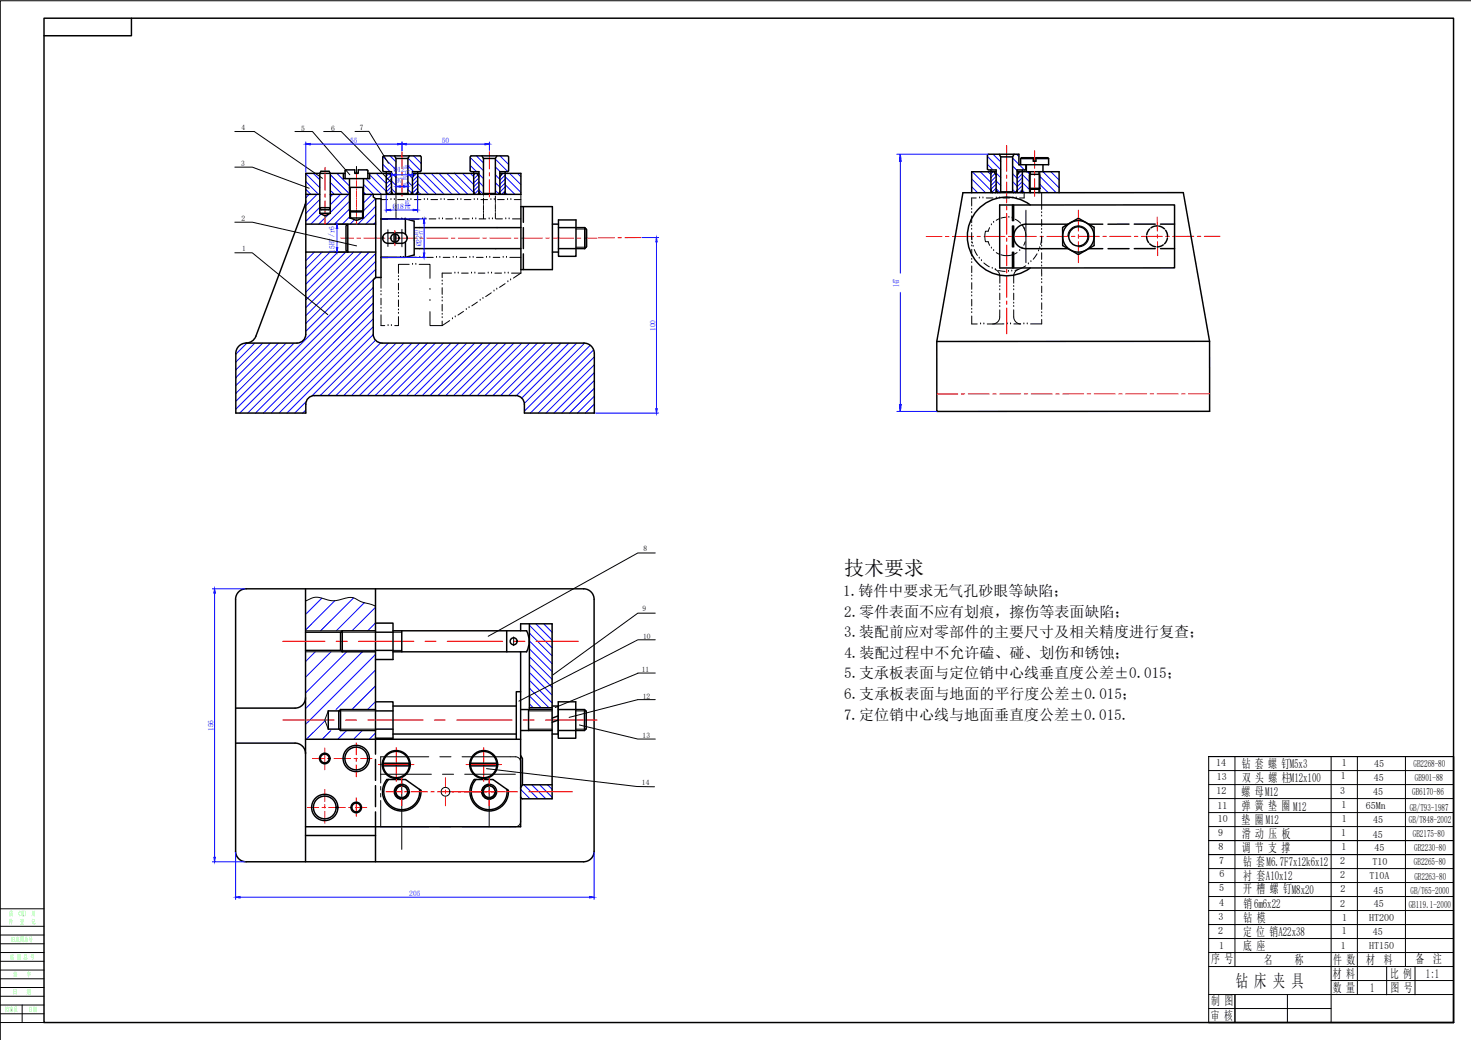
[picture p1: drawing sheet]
<svg xmlns="http://www.w3.org/2000/svg" width="297mm" height="210mm" viewBox="0 0 297 210" stroke-linecap="round" stroke-linejoin="round" font-family="sans-serif">
<g fill="none" stroke="#000" stroke-width=".3">
<path d="M61.8 39.2h2.8M66.7 39.2h3.9M69.3 35v1.1h5.3v-1.1M69.7 35h-7.9l-.1 32.5a1.76 1.76 0 0 1-1.7 1.7l-10.3 .1a2.1 2.1 0 0 0-2.1 2.1v12h14.2a3.2 3.2 0 0 1 .5-3.1l.7-.4 .5-.1M69.7 36.1v-1.6l.2-.2h1.7v.7h.7v-.7h1.9l.1 1.8M70.6 37.8h2.8M70.6 36.1v6.5M73.4 36.1v6.5l-.2 .2h-2.4l-.2-.2h2.8M73.4 39.2h23.6M74.3 35h4.8M75.4 39.2v.6l.5 .3M78 34.6v4.6"/>
<path d="M78 38.7l.2 .5M78.6 35l.5 .7M79.1 39.1v-4.5h-1.6l-.2-.1v-2.9l.2-.1h7.4l.2 .1v2.9l-.2 .1h-1.6v4.5M79.1 39.1h.2M79.1 38.7l.3 .5M79.1 39.1l-.2 .1M79.7 31.5l.3 .5h2.4l.3-.5M80 39.1l-.2 .1M80 32v7.1M80 39.1h2.4M82.4 39.1l.1 .1M82.4 32v7.1"/>
<path d="M83.1 39.1h.2M83.3 35h13.4M83.3 38.7l-.3 .5M83.3 39.1l.2 .1M83.7 35l-.4 .7M84.3 34.6v4.6M84.3 38.7l-.2 .5M95.6 34.6v4.6M95.6 38.7l.3 .5M96.3 35l.4 .7M96.7 39.1v-4.5h-1.6l-.2-.1v-2.9l.2-.1h7.4l.2 .1v2.9l-.2 .1h-1.6v4.5M96.7 39.1l-.2 .1"/>
<path d="M96.7 39.1h.2M96.7 38.7l.3 .5M97.3 31.5l.3 .5h2.4l.3-.5M97.6 32v7.1M97.6 39.1h2.4M97.6 39.1l-.2 .1M100 32v7.1M100 39.1l.2 .1M100.7 39.1h.2M100.9 35h4.3v4.2h-8.2M100.9 39.1l.2 .1M100.9 38.7l-.3 .5"/>
<path d="M101.4 35l-.5 .7M102 34.6v4.6M102 38.7l-.2 .5M200.1 34.3v4.6M200.1 38.4l.3 .5M200.7 34.7l.5 .7M201.2 34.7h-5v4.2M201.2 38.4l.3 .5M201.4 38.7l-.4 .2M201.8 31.1l.3 .6M202.1 31.7v7M204.5 38.7h-2.4l-.2 .2"/>
<path d="M204.5 31.7v7M204.5 38.7l.2 .2M204.8 31.1l-.3 .6h-2.4M205.2 38.7l.4 .2M205.4 34.7h8.5v4.2M205.4 38.4l-.3 .5M205.8 34.7l-.4 .7M206.1 33.2v-1.2l.2-.2h2.4v.7h.5v-.7h2.4l.1 .2v1.2h-6v-2.1h-6.1l-.2 .2v2.8l.2 .2h1.6v4.4M206.1 32h2.6M206.4 34.3l.1 4.6M206.5 38.4l-.4 .5M207.2 33.2v.9l-.2 .2h-1.6v4.4"/>
<path d="M207.2 33.2v1.5M208 35.2l-.1 .2v2.6M208 35.2h1.8M208 34.7v.5M208 38.2v.7M209.2 32h2.5M209.8 34.7v.5M209.8 35.2l.2 .2v2.6l-.2 .2h-1.8l-.1-.2h2.1M209.8 38.2v.7M210.6 33.2v1.5M61.7 40.6l-.1 .8-9.9 26.5M61.8 45.2h14.1"/>
<path d="M61.8 50.9h14.1M64.6 43l1 .6 1.1-.6M64.6 43v-8l.2-.4h1.6l.3 .4v8M64.6 43h2.1M64.6 41.9h2.1l-.3 .4h-1.6zM69.9 45.6l.3-.4v5.7l-.3-.4zM70.6 44h2.8M70.8 42.8v1.2l1.2 .5 1.2-.5v-1.2M75.9 56l-.5 .5v11a1.78 1.78 0 0 0 1.7 1.8l40.8-.1a2.12 2.12 0 0 1 2.1 2.2v12h-14.1v-1.8M75.9 40.1v15.9M75.9 40.1h1v15.9h-1M77.7 47.2l.6-.2h2.9a1.06 1.06 0 0 1 1 1 1.06 1.06 0 0 1-1 1.1h-2.9a1.06 1.06 0 0 1-1-.7 1.06 1.06 0 0 1 .4-1.2z"/>
<path d="M78.3 44.2h-1.4h5v3.1M79.6 47.2v1.7M79.9 47.2v1.7M81.9 44.2l1.7 .4v6.9l-1.7 .4h-5h1.4M81.9 48.8v3.1M83.8 50.2h21.4M83.8 45.9h21.4M105.2 41.7h6.3v12.7h-6.3zM111.5 45.2h1.3M111.5 50.9h1.3M112.8 44.4h3.5v7.3h-3.5zM112.8 45.9h5.3"/>
<path d="M112.8 50.2h5.3M118.1 45.9l.3 .4v3.5l-.3 .4M118.1 45.9v4.3M118.4 46.3v3.5M201.9 41.4h35.3v12.7h-35.3zM208 41.4a7.9 7.9 0 0 0-10.6 1 7.9 7.9 0 0 0 0 10.7 7.9 7.9 0 0 0 10.6 1M214.6 45.9l3.2-1.9 3.1 1.9v3.7l-3.1 1.8-3.2-1.8zM215.7 45.2h-8.5a2.47 2.47 0 0 0-2.5 2.5 2.47 2.47 0 0 0 2.5 2.5h8.5M51.7 67.9a2.12 2.12 0 0 1-2 1.3M63.5 79.8h40.6M104.1 79.8a1.76 1.76 0 0 1 1.8 1.8M189.2 68.9h55l.1 14.1h-55.1z"/>
<path d="M244.2 68.9l-5.3-30h-44.5l-5.2 30M61.7 118.8v55.1M75.8 118.8v30.4M117.8 118.8a2.12 2.12 0 0 1 2.2 2.2v50.8a2.12 2.12 0 0 1-2.2 2.1M117.9 118.8h-68.2a2.12 2.12 0 0 0-2.1 2.2v50.8a2.1 2.1 0 0 0 2.1 2.1h68.2M61.7 127.6h7.1M61.7 131.3h7.1M69.1 127.3l-.3 .4v3.5l.3 .4h6.7M69.1 127.3h6.7M69.1 127.3v4.3M75.8 125.8h3.6v7.3h-3.6M75.8 127.6h3.6"/>
<path d="M75.8 131.3h3.6M79.4 127.3h26.9a4.6 4.6 0 0 1 0 4.3h-26.9M81.1 127.3v4.3M102.3 127.3v4.3M105.1 139.6h-.8v9.6M105.1 127.3v-1.4h6.4v35.3h-6M105.1 131.6v35.3h-43.4M106.9 125.9v17.3M47.6 150h12a2.12 2.12 0 0 1 2.1 2.1M61.7 140.8a2.12 2.12 0 0 1-2.1 2.1h-12M61.7 149.2h43.4M68.5 143.5h-2.2v3.7h2.2"/>
<path d="M68.8 143.2l-.4 .4v3.5l.4 .3h7M68.8 143.2h7M68.8 143.2v4.2M75.8 141.7h3.6v7.3h-3.6M75.8 143.5h3.6M75.8 147.2h3.6M77.2 154h5.6M77.2 154.6h5.6M78.1 157.3h3.8l3.1 2.2a3.9 3.9 0 0 1-5.1 4 3.9 3.9 0 0 1-1.8-6.2zM78.5 157.3a3.6 3.6 0 0 0 1.5 5.9 3.6 3.6 0 0 0 4.7-3.9M79.4 142.5h24.9M79.4 148.1h24.9"/>
<path d="M94.9 154h5.6M94.9 154.6h5.6M95.8 157.3h3.8l3.1 2.2a3.9 3.9 0 0 1-5.1 4 3.9 3.9 0 0 1-1.8-6.2zM96.1 157.3a3.6 3.6 0 0 0 1.6 5.9 3.6 3.6 0 0 0 4.7-3.9M105.1 152.5l.4 .6v5.3h6M105.1 143.2h6.4M105.1 147.4h6.4M105.5 158.4l-.4 .6M106.7 143.2v4.2M106.9 142.8h4.6M111.5 142.5h1.2v5.6h-1.2M112.7 147.4h5.3l.4-.3v-3.5l-.4-.4v4.2"/>
<path d="M112.7 141.7h3.6v7.3h-3.6zM112.7 143.2h5.3M112.7 145.3l-1.2 .5M112.7 144.5l-1.2 .4M293.5 152.7v53.7h-49.4M61.7 168.6h14.1M75.8 166.9v7M105.1 160.9l.4 .3"/>
<circle cx="79.7" cy="48" r=".83"/>
<circle cx="217.8" cy="47.7" r="3.2"/>
<circle cx="217.8" cy="47.7" r="1.94"/>
<circle cx="103.7" cy="129.4" r=".7"/>
<circle cx="65.6" cy="153.1" r="1.06"/>
<circle cx="65.6" cy="153.1" r=".88"/>
<circle cx="71.9" cy="153.1" r="2.29"/>
<circle cx="71.9" cy="153.1" r="2.65"/>
<circle cx="80" cy="154.3" r="2.82"/>
<circle cx="80" cy="154.3" r="2.65"/>
<circle cx="81.1" cy="159.8" r="1.51"/>
<circle cx="81.1" cy="159.8" r="1.18"/>
<circle cx="97.7" cy="154.3" r="2.82"/>
<circle cx="97.7" cy="154.3" r="2.65"/>
<circle cx="98.8" cy="159.8" r="1.51"/>
<circle cx="98.8" cy="159.8" r="1.18"/>
<circle cx="65.6" cy="163" r="2.29"/>
<circle cx="65.6" cy="163" r="2.65"/>
<circle cx="71.9" cy="163" r="1.06"/>
<circle cx="71.9" cy="163" r=".88"/>
</g>
<g fill="none" stroke="#000" stroke-width=".2">
<path d="M47.4 33.7h3.5l11.5 4.3M47.4 26.5h3.9l13.8 9.5M59.6 26.5h3.5l7.5 8.8M65.4 26.5h3.5l10.2 10.3M70.8 37.8v5M71.7 26.5h2.8l3.9 6.5M73.2 37.8v5M84.3 35v.3M207.9 34.7v.7M207.9 38v.9M208 35.2v3M209.8 35.2v3"/>
<path d="M210 34.7v.7M210 38v.9M47.4 51h3.5l15.3 12.5M47.4 44.8h3.5l21.1 4.8M67.6 45.2h2.4M67.6 50.9h2.4M70.6 42.6v1.4M73.4 42.6v1.4M116.3 46.2h2M116.3 49.9h2M215.6 47.7a2.12 2.12 0 0 1 2.2-2.1 2.12 2.12 0 0 1 2.1 2.1 2.12 2.12 0 0 1-2.1 2.1M132.3 111.6h-3.5l-30.2 16.8"/>
<path d="M61.7 121.3a3.5 3.5 0 0 1 3.5-.5l.9 .3a5.4 5.4 0 0 0 3.7-.4 2.83 2.83 0 0 1 2.8 .6l3.2 1.1M61.7 127.3h7.4M61.7 131.6h7.4M68.8 127.6h7M68.8 131.3h7M79.4 127.6h1.7M79.4 131.3h1.7M128.8 135.9l-16.7 6.9M128.8 135.8h3.5M132.3 123.8h-3.5l-17.1 12.4M132.3 129.1h-3.5l-24 12.4M66.3 143.5l-.7 1.8 .7 1.9"/>
<path d="M68.5 143.5h7.3M68.5 147.2h7.3M98.2 155.1l30.4 3.6 3.6 .1M106.7 143.5h4.8M106.7 147.2h4.8M116.3 143.5h2M116.3 147.2h2M117 146.3l11.8 2.9h3.5M132.3 141.2h-3.5l-13.9 3.6M244.1 152.7h49.4h-49.4M244.1 152.7v53.7M244.1 158.4h49.4"/>
<path d="M244.1 155.5h49.4M249.4 152.7v42.4M268.8 152.7v53.7M274.1 152.7v48M283.8 152.7v42.4M81.1 167.1v4.3M244.1 172.5h49.4h-49.4M244.1 169.7h49.4h-49.4M244.1 178.1h49.4M244.1 175.3h49.4M244.1 166.8h49.4M244.1 164h49.4"/>
<path d="M244.1 161.2h49.4M244.1 186.6h49.4h-49.4M244.1 195.1h49.4M244.1 192.2h49.4M244.1 189.4h49.4M244.1 183.8h49.4M244.1 180.9h49.4M268.8 197.9h24.7M280 195.1v5.7M285.7 195.1v5.7M244.1 200.7h49.4M244.1 203.6h24.7"/>
<path d="M249.4 200.7v5.7M260 200.7v5.7M293.5 200.7h.1"/>
</g>
<g fill="none" stroke="#000" stroke-width=".2">
<path d="M76.9 39.2v.9M105.2 39.2v2.5M197.1 40h-.9v1.6M197.8 40h.1M198.5 40h.1M199.2 40h1.3M201.2 40h.1M201.8 40h.1M202.5 40h1.4M204.5 40h.1M205.2 40h.1M206.8 38.9v1.1h-.9"/>
<path d="M210.3 38.9v3.4M76.9 59.5h.1M76.9 58.8h.1M76.9 40.3h1.4M76.9 56v2.2M78.3 44.2h2.2M78.3 51.9h1.9M78.9 40.3h.1M79.6 40.3h.1M80.3 40.3h1.3M80.5 59.9h.1M80.5 59.2h.1"/>
<path d="M80.5 56.5h.1M80.5 55.8h.1M80.5 57.2v1.3M80.9 51.9h.1M81.1 44.2h.1M81.5 51.9h.1M81.8 44.2h.1M81.9 51.9h2.2M82.3 40.3h.1M82.5 44.2h2.1M82.6 53.4h-2.1v1.8M83 40.3h.1"/>
<path d="M83.3 53.4h.1M83.7 40.3h1.3M84 53.4h.1M84.7 53.4h2.1v2.8M84.8 51.9h.1M85.3 44.2h.1M85.5 51.9h.1M85.7 40.3h.1M86 44.2h.1M86.1 51.9h1.4M86.3 40.3h.1M86.7 44.2h1.3"/>
<path d="M86.8 58.4h.1M87 40.3h1.4M88.1 51.9h.1M88.7 44.2h.1M88.8 51.9h.1M89 40.3h.1M89.3 57.4h.1M89.3 56.7h.1M89.3 58.1v1.3M89.4 44.2h.1M89.5 51.9h1.3M89.7 40.3h.1"/>
<path d="M90 44.2h1.4M90.4 40.3h1.3M91.2 55.1h-1.9v.9M91.5 51.9h.1M91.9 55.1h.1M92 44.2h.1M92.2 51.9h.1M92.4 40.3h.1M92.5 55.1h.1M92.7 44.2h.1M92.9 51.9h1.3M93.1 40.3h.1"/>
<path d="M93.2 55.1h1.3M93.4 44.2h1.3M93.7 40.3h1.4M94.9 51.9h.1M95.2 55.1h.1M95.4 44.2h.1M95.5 51.9h.1M95.8 40.3h.1M95.9 55.1h.1M96.1 44.2h.1M96.2 51.9h1.4M96.4 40.3h.1"/>
<path d="M96.6 55.1h1.3M96.7 44.2h1.4M97.1 40.3h1.4M98.2 51.9h.1M98.6 55.1h.1M98.8 44.2h.1M98.9 51.9h.1M99.1 40.3h.1M99.2 59.1l-1.1 .8M99.3 55.1h.1M99.4 44.2h.1M99.6 51.9h1.3"/>
<path d="M99.8 58.7h.1M99.8 40.3h.1M99.9 55.1h1.4M100.1 44.2h1.4M100.3 58.4h.1M100.5 40.3h1.3M101.6 51.9h.1M101.9 55.1h.1M102 57.2l-1.1 .8M102.1 44.2h.1M102.3 51.9h.1M102.5 40.3h.1"/>
<path d="M102.6 56.9h.1M102.6 55.1h.1M102.8 44.2h.1M103 51.9h2.2M103.1 56.5h.1M103.2 40.3h.1M103.3 55.1h1.9M103.5 44.2h1.7M103.8 40.3h1.4M105.2 55.1l-1.5 1M105.2 54.4v.7M196.2 42.2h.1"/>
<path d="M196.2 42.9h.1M196.2 45.6h.1M196.2 46.3h.1M196.2 47.7l.1 .7M196.2 43.6v1.3M196.2 47v1.3M196.2 49h.1M196.2 49.6h.1M196.2 52.3h.1M196.2 53h.1M196.2 55.7h.1M196.2 56.4h.1"/>
<path d="M196.2 59.1h.1M196.2 59.7h.1M196.2 50.3v1.4M196.2 53.7v1.3M196.2 57v1.4M196.3 49.1h.1M196.5 49.7h.1M196.7 50.4l.7 1.2M197.7 52.1h.1M198.2 52.6h.1M198.7 53.1l1.1 .8M199.8 45.9l-.3 .8h-.5l-.1 .8 .1 1.3h.5l.3 .7"/>
<path d="M200.2 45.4h.1M200.2 50.1h.1M200.4 54.2h.1M200.6 44.9h.1M200.6 50.6h.1M201 54.4a1.44 1.44 0 0 1 .9 1.3v1.5M201 54.4h.1M201.2 51l.7 .3M201.6 54.6l1.4 .2M201.9 44.1l-.7 .4M201.9 58.5h.1M201.9 59.2v1.3"/>
<path d="M201.9 57.8h.1M203.1 43.9l-1 .1M203.6 54.8h.1M203.7 43.9h.1M204.3 54.7h.1M204.4 44h.1M204.7 58.5h.1M204.7 57.8h.1M204.7 59.2v1.3M205 44.3l1.1 .7M205.4 51a3.8 3.8 0 0 1-3.3 .4M205.6 54.4l-.6 .2"/>
<path d="M205.9 50.6h.1M206.4 45.4l.6 1.3M206.4 50.1h.1M206.5 45.6h.1M206.8 46.2h.1M207 48.8l-.3 .7M207 46.8l.2 .9M207.1 53.7l-1 .5a1.62 1.62 0 0 0-1.4 1.5v1.5M207.7 53.3h.1M208.2 52.8h.1M209.4 51.2l-.8 1.1M209.7 50.6h.1"/>
<path d="M210 50h.1M210.3 42.9h.1M210.3 43.6h.1M210.3 46.3h.1M210.3 47h.1M210.3 49.7h.1M210.3 50.3h.1M210.3 53h.1M210.3 53.7h.1M210.3 47.7l-.2 1.7M210.3 44.3v1.3M210.3 47.6v1.4"/>
<path d="M210.3 51v1.4M210.3 54.4l.1 1.3M210.4 56.4h.1M210.4 57.1h.1M210.4 59.8h.1M210.4 57.7v1.4M76.9 62.9h.1M76.9 62.2h.1M76.9 63.5v2.2h.8M76.9 60.2v1.3M78.4 65.7h.1M79 65.7h.1"/>
<path d="M80.5 63.9v1.8h-.8M80.5 63.2h.1M80.5 62.6h.1M80.5 60.5v1.4M86.8 60.7h.1M86.8 62.9v2.8h2.5M89.3 64.1h.1M89.3 63.4h.1M89.3 60.8h.1M89.3 60.1h.1M89.3 61.4v1.4M89.3 64.8v.9"/>
<path d="M90.8 64.7l-1.5 1M91.4 64.3h.1M91.9 64h.1M93.6 62.8l-1.1 .8M94.2 62.5h.1M94.7 62.1h.1M96.4 61l-1.1 .7M97 60.6h.1M97.5 60.2h.1M196.2 62.4h.1M196.2 63.1h.1M196.2 60.4v1.4"/>
<path d="M196.2 63.8v1.6h1.1M198 65.4h.1M198.7 65.4h.1M201.9 62.5v1.5a1.41 1.41 0 0 1-1.4 1.4h-1.1M201.9 61.9h.1M201.9 61.2h.1M202.7 65.4h-2.2M203.4 65.4h.1M204.1 65.4h.1M204.7 61.9h.1M204.7 61.2h.1M204.7 62.5v1.5a1.41 1.41 0 0 0 1.4 1.4"/>
<path d="M204.7 65.4h1.4M206.8 65.4h.1M207.4 65.4h.1M210.4 60.4h.1M210.4 63.1h.1M210.4 63.8h.1M210.4 61.1v1.4M210.4 64.5v.9h-2.3"/>
</g>
<g fill="none" stroke="#f00" stroke-width=".2">
<path d="M65.6 33.8v4.6M65.6 39.2v.7M72 35v1M72 36.2v.2M72 36.6v1.3M72 38.1v.2M72 38.5v1.3M81.2 30.6v3.5M81.2 34.8v.7M81.2 36.2v3.4M98.8 30.6v3.5M98.8 34.8v.7"/>
<path d="M98.8 36.2v3.6M203.3 29.4v5.2M203.3 35.3v.7M203.3 36.7v4.3M208.9 30.4v3.6M208.9 34.7v.7M208.9 36.1v3.5M65.6 40.6v4.6M68.8 48.1h2.6M72 40v.2M72 40.4v1.3M72 41.9v.2"/>
<path d="M72 42.3v1.3M72 43.8v.2M72 44.2v1M72.1 48.1h.7M73.5 48.1h4.2M78.4 48.1h.7M79.8 46.5v1.2M79.8 47.9v.3M79.8 48.4v1.2M79.8 48.1h4.3M84.8 48.1h.7M86.2 48.1h4.2"/>
<path d="M91.2 48.1h.6M92.6 48.1h4.2M97.5 48.1h.7M98.9 48.1h4.3M103.9 48.1h.7M105.3 48.1h4.2M110.2 48.1h.7M111.6 48.1h4.3M116.6 48.1h.7M118 48.1h2.5M124.1 48h-3.3M124.8 48h.7"/>
<path d="M129.4 47.9l-3.2 .1M187 47.7h3.2M190.9 47.7h.7M196.6 47.7h-4.3M197.3 47.7h.7M198.7 47.7h4.2M203.3 41.7v.7M203.3 43.1v4.2M203.3 48v.7M203.3 49.4v4.3M203.3 54.4v.7M203.3 55.8v4.2"/>
<path d="M203.6 47.7h.7M205 47.7h4.3M210 47.7h.7M211.4 47.7h4.2M216.3 47.7h.8M217.8 47.7h4.2M217.8 42.4v4.3M217.8 47.4v.7M217.8 48.8v4.2M222.7 47.7h.7M224.1 47.7h4.3M229.1 47.7h.7"/>
<path d="M230.5 47.7h4.2M233.7 43.8v2.9M233.7 47.4v.7M233.7 48.8l.1 2.8M235.4 47.7h.7M241.1 47.7h-4.3M241.8 47.7h.7M243.2 47.7h3.2M189.2 79.5h4.2M194.8 79.5h-.7M195.5 79.5h4.3M200.5 79.5h.7"/>
<path d="M201.9 79.5h4.2M203.3 60.7v.7M203.3 62.1v5.3M206.8 79.5h.7M208.2 79.5h4.3M213.2 79.5h.7M218.8 79.5h-4.2M219.5 79.5h.7M221 79.5h4.2M225.9 79.5h.7M227.3 79.5h4.2M232.2 79.5h.8"/>
<path d="M233.7 79.5h4.2M239.3 79.5h-.7M240 79.5h4.3M76.4 154.3h7.2M80 150.9v6.8"/>
</g>
<g fill="none" stroke="#00f" stroke-width=".2">
<path d="M61.8 38.2l.9 1M61.8 36.6l2.5 2.6M61.8 35.1l2.8 2.8M61.8 28.7v6.1M62.4 39.2l-.6 .7M62.6 29.1h17.7M63.3 35l1.3 1.3M64 39.2l-2.2 2.3M66.7 38.4l.8 .8M66.7 36.8l2.4 2.4M66.7 35.2l3.9 3.9M67.2 39.2l-.5 .5"/>
<path d="M68 35l2.6 2.5M68.8 39.2l-2.1 2.1M70.4 39.2l-3.7 3.7M73.4 38.8l.4 .4M73.4 37.2l2 2M73.5 39.2l-.1 .2M73.8 36.1l3.2 3.1M74.6 35.3l3.4 3.3M75.1 39.2l-1.7 1.8M76 35l2 2M77.3 33.2l1.5 1.4M77.3 31.6l2.7 2.7"/>
<path d="M78 39.4v3.4M78.6 35l-.6 .6M78.8 31.5l1.2 1.2M78.9 35.4l-.9 1M79.1 36.1l-1.1 1.1M79.1 36.9l-1.1 1M79.1 37.7l-1.1 1M79.1 38.5l-.8 .7M79.1 38.1l.9 .9M79.1 36.5l.9 .9M79.1 34.9l.9 .9M79.1 34.9v.8"/>
<path d="M79.9 35.3h2.5M80 37.1v1M80.9 37.6h.6M81.2 28.7v1.7M82 29.1h15.9M82.4 38.2l.7 .8M82.4 36.7l.9 .9M82.4 35.1l.9 .9M82.4 33.5l1.1 1.1M82.4 37.1v1M82.4 31.9l2.6 2.6M83.3 34.9v.8"/>
<path d="M83.5 31.5l1.6 1.5M84.1 35l-.8 .8M84.3 38.7l-.5 .5M84.3 35.6l-1 1M84.3 36.3l-1 1.1M84.3 37.1l-1 1.1M84.3 37.9l-1 1.1M84.3 37l2.2 2.2M84.3 35.5l3.8 3.7M84.3 38.6l.6 .6M84.3 39.4v3.4M85.5 35l4.2 4.2"/>
<path d="M87.1 35l4.2 4.2M88.6 35l4.3 4.2M90.2 35l4.3 4.2M91.8 35l3.8 3.8M93.4 35l2.2 2.2M94.9 33.4l1.3 1.2M94.9 31.8l2.7 2.7M95 35l.6 .7M96 35l-.4 .4M96.2 31.5l1.4 1.4M96.5 35.3l-.9 .8M96.7 35.9l-1.1 1"/>
<path d="M96.7 36.7l-1.1 1M96.7 37.5l-1.1 1M96.7 38.3l-.9 .8M96.7 39.1l-.2 .1M96.7 38.3l.8 .8M96.7 36.7l.9 .9M96.7 35.1l.9 1M98.8 28.7v1.7M100 38.5l.7 .6M100 36.9l.9 .9M100 35.3l.9 .9M100 33.7l1 .9"/>
<path d="M100 32.1l2.5 2.5M101 31.5l1.7 1.7M101.6 35l-.5 .5M102 35.3l-1.1 1.1M102 36.1l-1.1 1.1M102 36.9l-1.1 1.1M102 37.7l-1.1 1.1M102 38.5l-.7 .7M102 38.8l.4 .4M102 35.7l3.2 3.2M102 37.3l2 1.9M102.9 35l2.3 2.3"/>
<path d="M104.5 35l.7 .7M181.1 31.1h18.5M181.8 32.5v49.1M196.2 37.7l1.2 1.2M196.2 36.1l2.8 2.8M196.3 34.7l3.8 3.7M197.9 34.7l2.2 2.1M199.4 33.2l1.1 1.1M199.4 31.6l2.7 2.7M199.5 34.7l.6 .5M200.5 34.7l-.4 .4M200.5 31.1l1.6 1.6"/>
<path d="M200.9 35l-.8 .9M201.2 35.6l-1.1 1.1M201.2 36.4l-1.1 1M201.2 37.2l-1.1 1M201.2 38l-.9 .8M201.2 38.1l.7 .8M201.2 36.5l.9 .9M201.2 34.9l.9 .9M204.5 38.3l.6 .6M204.5 36.7l.9 .9M204.5 35.1l.9 .9M204.5 33.5l.9 .9"/>
<path d="M204.5 31.9l1.2 1.3M205.3 31.1l.4 .5M205.8 33.2l1.1 1.1M206 34.7l-.5 .5M206.5 38.4l.4 .5M206.5 36.8l1.4 1.5M206.5 35.3l1.4 1.4M206.5 35l-1.1 1.1M206.5 35.8l-1.1 1.1M206.5 36.6l-1.1 1.1M206.5 37.4l-1.1 1.1M206.5 38.2l-.7 .7"/>
<path d="M207.4 34.7l.5 .4M210 38.8l.1 .1M210 37.2l1.7 1.7M210 35.6l3.3 3.3M210.6 34.7l3.3 3.2M212.2 34.7l1.7 1.6M213.8 34.7h.1M61.9 50.9l-.1 .1M63.5 50.9l-1.7 1.7M64.6 40.3l-2.8 2.8M64.6 41.9l-2.8 2.8M64.8 43.2l-2 2"/>
<path d="M65.1 50.9l-3.3 3.3M66.4 43.2l-2 2M66.6 50.9l-4.8 4.9M68.1 46.1v3.9M68.2 50.9l-6.4 6.5M69.8 50.9l-8 8.1M70.6 40.6l-4.6 4.6M70.6 42.2l-3.1 3M70.6 43.8l-1.5 1.4M71.4 50.9l-9.6 9.6M71.6 44.3l-.9 .9M73 50.9l-11.2 11.2"/>
<path d="M74.6 50.9l-12.8 12.8M75.4 58l-25.4 25.4M75.4 59.6l-23.8 23.8M75.8 40.1l-2.4 2.4M75.9 55.9l-27.5 27.5M75.9 41.6l-3.6 3.6M75.9 43.2l-2 2M75.9 44.8l-.4 .4M75.9 51.2l-14.1 14.1M75.9 52.8l-14.1 14.1M75.9 54.3l-28.3 28.3M77.1 44.2h9"/>
<path d="M77.1 51.9h9M78.9 42.4h4.6M81.8 41.4h1.1M85.6 45.1v6M129.6 47.9h3.4M132.6 48.8v33.7M49.9 69.3l-2.3 2.2M51.5 69.3l-3.9 3.8M53 69.3l-5.4 5.4M54.6 69.3l-7 6.9M56.2 69.3l-8.6 8.5M57.8 69.3l-10.2 10.1"/>
<path d="M59.4 69.3l-11.8 11.7M75.4 61.2l-22.2 22.2M75.4 62.8l-20.6 20.6M75.4 64.4l-19 19M75.4 65.9l-17.5 17.5M75.4 67.5l-12.4 12.4M75.8 68.7l-11.2 11.1M76.8 69.2l-10.6 10.6M78.4 69.3l-10.6 10.5M80 69.3l-10.6 10.5M81.6 69.3l-10.6 10.5M83.2 69.3l-10.6 10.5"/>
<path d="M84.7 69.3l-10.5 10.5M86.3 69.3l-10.6 10.5M87.9 69.3l-10.6 10.5M89.5 69.3l-10.6 10.5M91.1 69.3l-10.6 10.5M92.7 69.3l-10.6 10.5M94.3 69.3l-10.6 10.5M95.8 69.3l-10.5 10.5M97.4 69.3l-10.6 10.5M99 69.3l-10.6 10.5M100.6 69.3l-10.6 10.5M102.2 69.3l-10.6 10.5"/>
<path d="M103.8 69.3l-10.6 10.5M105.4 69.3l-10.6 10.5M107 69.3l-10.6 10.5M108.5 69.3l-10.6 10.5M110.1 69.3l-10.6 10.5M111.7 69.3l-10.6 10.5M113.3 69.3l-10.6 10.5M114.9 69.3l-10.6 10.5M116.5 69.3l-11.1 11M118 69.3l-12.1 12.1M119.2 69.7l-13.3 13.3M119.9 70.6l-12.8 12.8"/>
<path d="M120 72l-11.3 11.4M120 73.6l-9.7 9.8M120 75.2l-8.1 8.2M120 76.8l-6.6 6.6M120 78.4l-5 5M120 80l-3.4 3.4M61.8 82.7l-.7 .7M61.8 81.1l-2.3 2.3M120 81.5l-1.8 1.9M120 83.1l-.2 .3M120.2 83.4h12.8M181.1 83h8.1"/>
<path d="M42.9 118.8h6.6M43.3 119.7v53.3M63.7 131.6l-2 1.9M65 120.7l-3.3 3.3M66.8 131.6l-5.1 5.1M67.6 121.2l-5.9 6M70 131.6l-8.3 8.3M71.4 120.7l-6.7 6.6M73.2 131.6l-11.5 11.4M73.6 121.6l-5.7 5.7M75.8 132.1l-14.1 14.1M75.8 122.6l-4.7 4.7"/>
<path d="M75.8 125.7l-1.6 1.6M75.8 135.2l-7.9 8M75.8 138.4l-4.8 4.8M106.9 129.4l4.6 4.6M106.9 127.8l4.6 4.6M106.9 126.2l4.6 4.6M106.9 138.9l4 3.9M106.9 137.3l4.6 4.6M106.9 135.7l4.6 4.6M106.9 134.1l4.6 4.6M106.9 132.5l4.6 4.6M106.9 131l4.6 4.5"/>
<path d="M108.2 125.9l3.3 3.3M109.8 125.9l1.7 1.7M111.4 125.9l.1 .1M65.6 145.5l-3.7 3.7M66.8 147.4l-1.8 1.8M70 147.4l-1.8 1.8M73.1 147.4l-1.7 1.8M75.8 141.6l-1.6 1.6M75.8 147.9l-1.2 1.3M105.1 159.3l1.9 1.9M105.8 158.4l2.8 2.8M106.9 142.1l.8 .7"/>
<path d="M106.9 140.5l2.4 2.3M107.4 158.4l2.8 2.8M109 158.4l2.5 2.5M110.6 158.4l.9 .9M42.9 173.9h6.6M47.6 172v9.5M105.1 160.9l.3 .3M120 172v9.5M48.5 181.1h70.6"/>
</g>
<g fill="none" stroke="#000" stroke-width=".3">
<path d="M77.3 48.1h.1M82.2 48.1h.1M105.7 41.7v3.2M105.7 45.9v4.3M105.7 51.2v3.2M204.4 41.4v3.1M204.4 45.6v4.2M204.4 50.9v3.2M204.7 50.9v3.2M204.7 41.4v3.1M204.7 45.6v4.2M219.8 45.2h2.9"/>
<path d="M219.8 50.2h2.9M223.7 50.2h4.3M228 45.2h-4.3M229 45.2h4.3M229 50.2h4.3M231.5 47.7l.2 .7 .2 .6M232.2 46.2l-.4 .5-.2 .7M232.2 49.2l.4 .3 .7 .3M233.6 45.6h-.5l-.7 .4M234 45.6l.6 .2 .5 .4M234.3 45.2h2.9M234.3 50.2h2.9"/>
<path d="M234.9 49.4l-.6 .3-.6 .1M235.4 46.5l.3 .6 .1 .6M235.7 48l-.1 .6-.5 .6M75.8 149.2v3M75.8 153.3v4.2M75.8 158.6v4.2M75.8 163.9v3"/>
</g>
<g fill="#00f" stroke="#00f" stroke-width=".2">
<path d="M68.1 45.2l.1 .9h-.3z"/>
<path d="M67.9 50h.3l-.1 .9z"/>
<path d="M78 42.4l.9-.2v.3z"/>
<path d="M83.5 42.2l.8 .2-.8 .1z"/>
<path d="M43.3 118.8l.2 .9h-.3z"/>
<path d="M43.2 173h.3l-.2 .9z"/>
<path d="M47.6 181.1l.9-.2v.3z"/>
<path d="M119.1 180.9l.9 .2-.9 .1z"/>
<path d="M132.6 47.9l.1 .9h-.3z"/>
<path d="M132.4 82.5h.3l-.1 .9z"/>
<path d="M79.1 35.3l.8-.2v.3z"/>
<path d="M82.4 35.1l.9 .2-.9 .1z"/>
<path d="M80 37.6l.9-.1v.3z"/>
<path d="M81.5 37.5l.9 .1-.9 .2z"/>
<path d="M81.2 29.1l.8-.2v.3z"/>
<path d="M97.9 28.9l.9 .2-.9 .1z"/>
<path d="M80.3 28.9l.9 .2-.9 .1z"/>
<path d="M61.8 29.1l.8-.2v.3z"/>
<path d="M85.6 44.2l.2 .9h-.3z"/>
<path d="M85.5 51.1h.3l-.2 .8z"/>
<path d="M181.8 31.1v1.4h-.2zM181.8 31.1v1.4h.2z"/>
<path d="M181.8 81.6h.2l-.2 1.4zM181.6 81.6l.2 1.4v-1.4z"/>
</g>
<g fill="none" stroke="#000" stroke-width=".2">
<path d="M72 33.6v1.4M78.3 46.4v3.4M81.2 46.3v3.5M207.2 42.4v10.6M103.7 128.5v1.8M76.9 156.3h10.2M76.9 158.7v.8M81.1 158.4a1.41 1.41 0 0 0-1.4 1.4 1.41 1.41 0 0 0 1.4 1.4 1.41 1.41 0 0 0 1.4-1.4M81.1 156.9v10M86.6 152.7h-9.7v5.3M88.8 152.7h2.3M89.4 156.3h2.2"/>
<path d="M93.3 152.7h10.8a1.04 1.04 0 0 1 1 1.1v12a1.04 1.04 0 0 1-1 1.1h-10.8M93.8 156.3h10.3M98.8 158.4a1.41 1.41 0 0 0-1.4 1.4 1.41 1.41 0 0 0 1.4 1.4 1.41 1.41 0 0 0 1.4-1.4M98.8 156.9v10M76.9 161.6v5.3h9.7M76.9 160.2v.7M88.8 166.9h2.3"/>
<circle cx="81.1" cy="159.8" r="1.23"/>
<circle cx="90" cy="159.8" r=".88"/>
<circle cx="98.8" cy="159.8" r="1.24"/>
</g>
<g fill="none" stroke="#000" stroke-width=".2">
<path d="M80 39.5v1.1M97.6 39.5v.1M97.6 40v.9M100 39.6v1.1M80 40.7v.1M80 41v.1M80 41.3v.8M80 42.3v.1M80 42.5v.2M80 42.8v1.1M97.6 41.1v.1M97.6 41.3v.2"/>
<path d="M97.6 41.6v.9M97.6 42.6v.1M97.6 42.9v.1M97.6 43.2v.9M100 40.9v.1M100 41.1v.2M100 41.4v.9M100 42.4v.2M100 42.7v.1M100 43v1.1"/>
</g>
<g fill="none" stroke="#f00" stroke-width=".2">
<path d="M57.1 129.4h8.5M67.9 129.4h2.2M72.4 129.4h11.2M85.8 129.4h2.3M90.3 129.4h11.2M103.8 129.4h2.2M108.2 129.4h8.6M57.1 145.3h10.4M63.1 153.1h2.3M65.6 151v4.4M65.6 159.3v2.4M66.1 153.1h.7"/>
<path d="M67.4 153.1h3.4M69.8 145.3h2.2M71.5 153.1h.6M71.9 149.9v2.4M71.9 153v.7M71.9 154.4v2.4M72.8 153.1h2.3M74.2 145.3h11.3M78 159.8h2.9M81.1 157v1.8M81.1 159.5v.6M81.6 159.8h.7"/>
<path d="M83 159.8h3.3M87 159.8h.7M87.7 145.3h2.2M88.3 159.8h13.8M90 157v1.8M90 159.5v.6M92.2 145.3h11.2M94.1 154.3h7.2M97.7 150.9v6.8M98.8 157v1.8M98.8 159.5v.6M102.3 159.8h2.2"/>
<path d="M105.6 145.3h2.3M106.8 159.8h8.8M110.1 145.3h10.5M62.1 163h2.3M65 163h.7M65.6 162.4v.7M65.6 163.7v2.5M66.4 163h3.3M70.4 163h.7M71.8 163h2.3M71.9 161v3.7M81.1 160.8v1.8"/>
<path d="M90 160.8v1.8M98.8 160.8v1.8"/>
</g>
<g fill="none" stroke="#000" stroke-width=".2">
<path d="M297 .2h-296.9v209.7M.1 199.3h8.8M.1 197.6h8.8M.1 195.8h8.8M.1 194h8.8M.1 192.2h8.8M.1 190.5h8.8M.1 188.7h8.8M.1 187h8.8M.1 183.4h8.8M.1 206.4h8.8M.1 204.6h8.8"/>
<path d="M.1 202.8h8.8M.1 201.1h8.8M4.5 202.8v3.6"/>
</g>
<path d="M8.9 3.7h284.6v202.7h-284.6zM26.5 3.7v3.5h-17.6" fill="none" stroke="#000" stroke-width=".3"/>
<path d="M179.6 55.3v3.6h2.7zM179.6 55.3h2.7v3.6z" fill="#fff" stroke="#fff" stroke-width=".2"/>
<text font-size="4" x="170.5" y="116">技术要求</text>
<text font-size="3.5" x="249.5" y="199.2">钻 床 夹 具</text>
<g font-size="3">
<text x="170.3" y="120.4">1.铸件中要求无气孔砂眼等缺陷；</text>
<text x="170.5" y="124.5">2.零件表面不应有划痕，擦伤等表面缺陷；</text>
<text x="170.5" y="128.7">3.装配前应对零部件的主要尺寸及相关精度进行复查；</text>
<text x="170.5" y="136.9">5.支承板表面与定位销中心线垂直度公差±0.015；</text>
<text x="170.5" y="132.8">4.装配过程中不允许磕、碰、划伤和锈蚀；</text>
<text x="170.5" y="141.1">6.支承板表面与地面的平行度公差±0.015；</text>
<text x="170.5" y="145.2">7.定位销中心线与地面垂直度公差±0.015.</text>
</g>
<g font-size="2.5">
<text x="250.7" y="155">钻 套 螺 钉M5x3</text>
<text x="250.7" y="160.7">螺 母M12</text>
<text x="250.8" y="157.8">双 头 螺 柱M12x100</text>
<text x="250.7" y="166.3">垫 圈 M12</text>
<text x="250.7" y="163.5">弹 簧 垫 圈 M12</text>
<text x="250.7" y="171.9">调 节 支 撑</text>
<text x="250.8" y="169.1">滑 动 压 板</text>
<text x="251" y="174.7">钻 套M6.7F7x12k6x12</text>
<text x="251.1" y="177.5">衬 套A10x12</text>
<text x="251.1" y="180.3">开 槽 螺 钉M8x20</text>
<text x="251.1" y="183.2">销6m6x22</text>
<text x="251" y="188.9">定 位 销A22x38</text>
<text x="251" y="191.7">底 座</text>
<text x="251.1" y="186.1">钻 模</text>
<text x="244.6" y="194.5">序 号</text>
<text x="255.2" y="194.5">名</text>
<text x="261.4" y="194.5">称</text>
<text x="269.2" y="197.4">材 料</text>
<text x="269.2" y="194.5">件 数</text>
<text x="275.9" y="194.5">材</text>
<text x="279.4" y="194.5">料</text>
<text x="280.7" y="197.4">比 例</text>
<text x="285.8" y="194.5">备</text>
<text x="287.9" y="197.3">1:1</text>
<text x="289.4" y="194.5">注</text>
<text x="244.6" y="202.9">制 图</text>
<text x="269.1" y="200.2">数 量</text>
<text x="276.7" y="200.1">1</text>
<text x="280.8" y="200.3">图 号</text>
<text x="244.5" y="205.8">审 核</text>
</g>
<g font-size="2">
<text x="245.6" y="154.5">14</text>
<text x="271" y="154.6">1</text>
<text x="277.5" y="154.9">45</text>
<text x="285.4" y="154.8">GB2268-80</text>
<text x="245.7" y="160.3">12</text>
<text x="245.7" y="157.5">13</text>
<text x="270.6" y="160.3">3</text>
<text x="270.8" y="157.3">1</text>
<text x="277.3" y="160.4">45</text>
<text x="277.4" y="157.7">45</text>
<text x="285.2" y="160.4">GB6170-86</text>
<text x="285.7" y="157.7">GB901-88</text>
<text x="245.8" y="163.3">11</text>
<text x="245.9" y="165.9">10</text>
<text x="270.9" y="163">1</text>
<text x="271" y="165.9">1</text>
<text x="275.8" y="163.4">65Mn</text>
<text x="277.3" y="166.1">45</text>
<text x="284.5" y="166.1">GB/T848-2002</text>
<text x="284.7" y="163.6">GB/T93-1987</text>
<text x="246" y="168.8">9</text>
<text x="246.1" y="171.6">8</text>
<text x="270.8" y="168.8">1</text>
<text x="270.9" y="171.6">1</text>
<text x="277.2" y="169">45</text>
<text x="277.5" y="171.7">45</text>
<text x="285.3" y="169">GB2175-80</text>
<text x="285.6" y="171.7">GB2230-80</text>
<text x="246.2" y="179.9">5</text>
<text x="246.2" y="174.4">7</text>
<text x="246.3" y="177.1">6</text>
<text x="270.6" y="177.3">2</text>
<text x="270.6" y="174.4">2</text>
<text x="276.6" y="177.4">T10A</text>
<text x="277.2" y="174.6">T10</text>
<text x="285.5" y="174.6">GB2265-80</text>
<text x="285.6" y="177.5">GB2263-80</text>
<text x="246.1" y="185.6">3</text>
<text x="246.2" y="182.8">4</text>
<text x="270.6" y="183">2</text>
<text x="270.7" y="180.1">2</text>
<text x="271" y="185.9">1</text>
<text x="276.5" y="185.9">HT200</text>
<text x="277.4" y="180.4">45</text>
<text x="277.4" y="183.1">45</text>
<text x="284.5" y="183.2">GB119.1-2000</text>
<text x="284.8" y="180.5">GB/T65-2000</text>
<text x="246" y="188.6">2</text>
<text x="246.2" y="191.5">1</text>
<text x="270.8" y="191.5">1</text>
<text x="270.9" y="188.5">1</text>
<text x="276.5" y="191.6">HT150</text>
<text x="277.2" y="188.8">45</text>
</g>
<text font-size="1.8" fill="#00f" x="181.6" y="58" transform="rotate(-90 181.6 58)">147</text>
<g font-size="1.5">
<text x="48.8" y="26.3">4</text>
<text x="60.8" y="26.4">5</text>
<text x="66.9" y="26.4">6</text>
<text x="72.7" y="26.3">7</text>
<text x="48.7" y="33.6">3</text>
<text x="48.7" y="44.6">2</text>
<text x="48.9" y="50.7">1</text>
<text x="130" y="111.3">8</text>
<text x="129.7" y="123.4">9</text>
<text x="129.9" y="128.9">10</text>
<text x="129.6" y="135.6">11</text>
<text x="129.8" y="141">12</text>
<text x="129.8" y="149">13</text>
<text x="129.6" y="158.5">14</text>
</g>
<g font-size="1.5" fill="#00f">
<text x="70.7" y="28.9">55</text>
<text x="89.2" y="28.9">50</text>
<text x="79.5" y="34.7">Ø12</text>
<text x="79.9" y="37">Ø7</text>
<text x="79.3" y="42.2">Ø18</text>
<text x="67.6" y="51.1" transform="rotate(-90 67.6 51.1)">15H7/r6</text>
<text x="85.1" y="49.7" transform="rotate(-90 85.1 49.7)">Ø22</text>
<text x="132.3" y="66.8" transform="rotate(-90 132.3 66.8)">100</text>
<text x="43.1" y="147.6" transform="rotate(-90 43.1 147.6)">156</text>
<text x="82.6" y="180.9">205</text>
</g>
<g font-size="1.3" fill="#0f0">
<text x="1.8" y="184.8">借 (通) 用</text>
<text x="1.8" y="186.5">件</text>
<text x="2.2" y="190.1">旧底图总号</text>
<text x="3.9" y="186.5">登</text>
<text x="6" y="186.5">记</text>
<text x="2" y="193.6">底 图 总 号</text>
<text x="2.7" y="197.1">签</text>
<text x="5.2" y="197.1">字</text>
<text x="2.6" y="200.7">日</text>
<text x="5.1" y="200.7">期</text>
<text x="1" y="204.2">档案员</text>
<text x="5.7" y="204.2">日期</text>
</g>
<g font-size="1.1" fill="#00f">
<text x="81.7" y="35.1">f7</text>
<text x="81.8" y="34.1">H7</text>
<text x="81.4" y="37.5">g6</text>
<text x="81.4" y="36.4">H7</text>
<text x="84.5" y="47.4" transform="rotate(-90 84.5 47.4)">H7</text>
<text x="85.4" y="47.5" transform="rotate(-90 85.4 47.5)">f7</text>
</g>
<g font-size="1" fill="#00f">
<text x="81.8" y="41.2">H7</text>
<text x="81.8" y="42.2">r6</text>
</g>
</svg>
